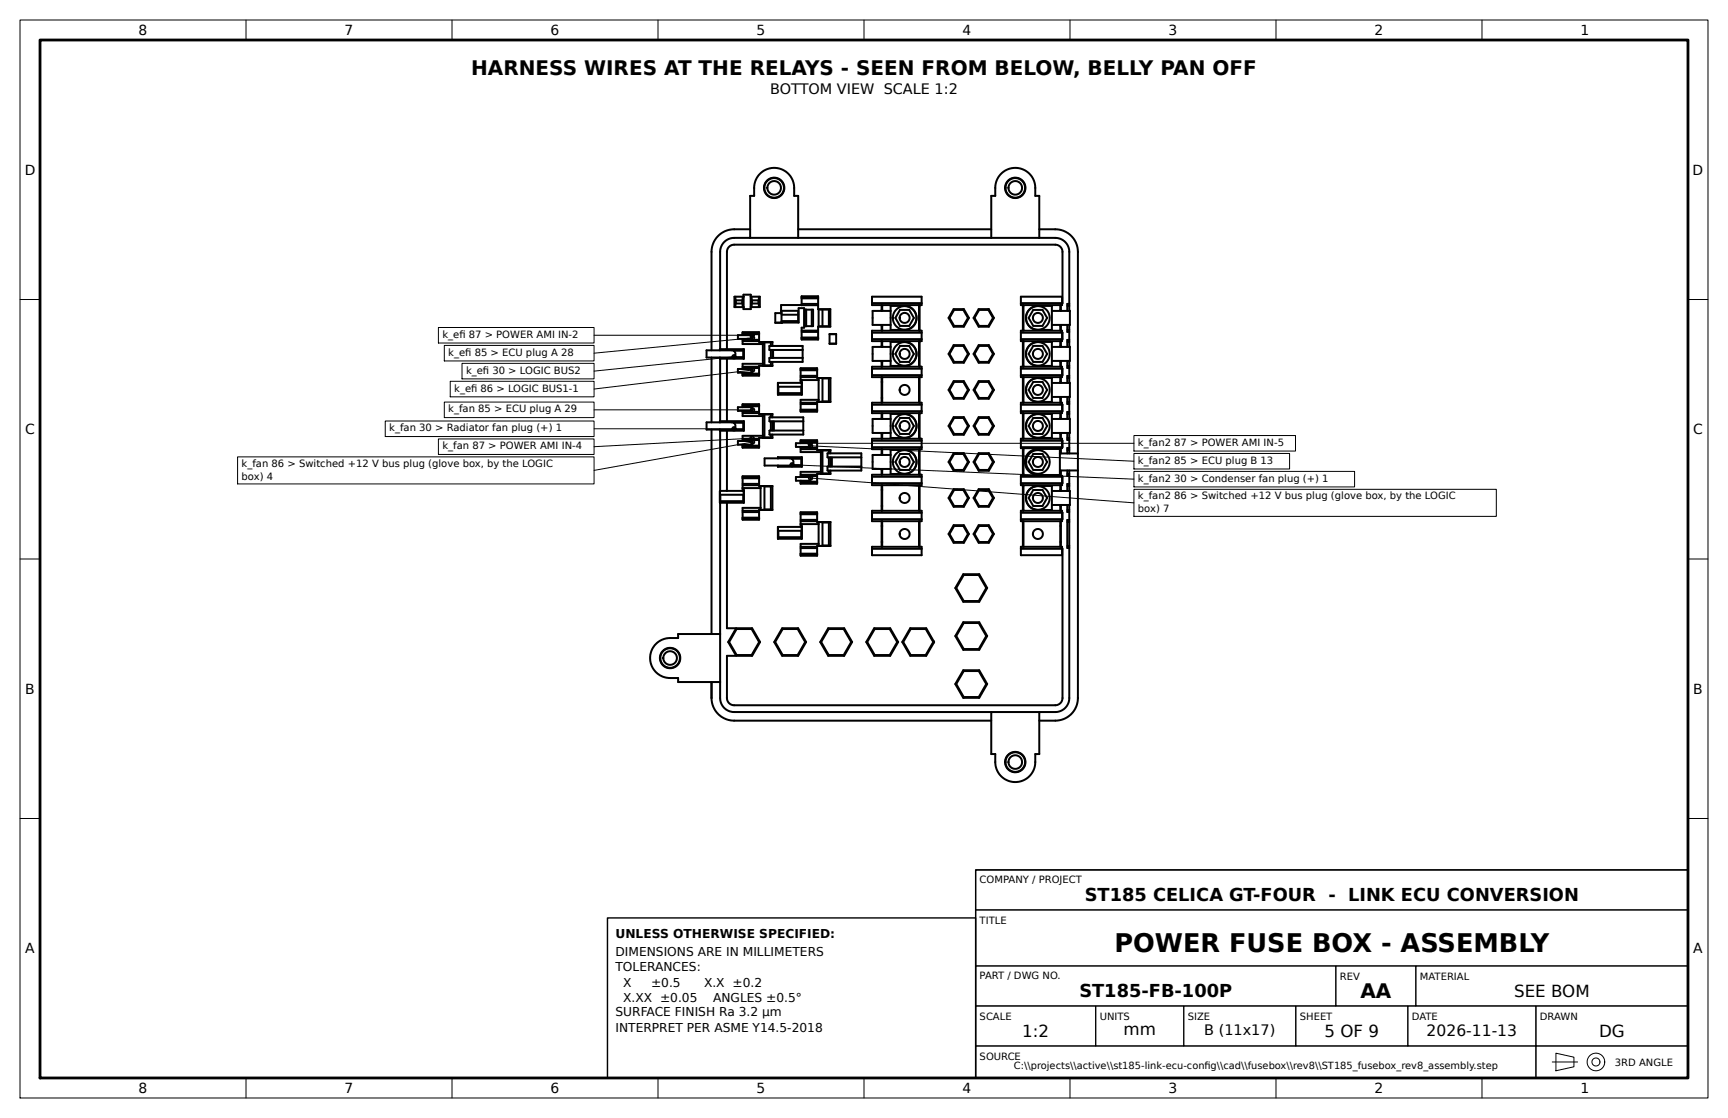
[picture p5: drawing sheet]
<svg xmlns="http://www.w3.org/2000/svg" width="432mm" height="279mm" viewBox="0 0 432 279" stroke-linecap="round" stroke-linejoin="round" font-family="sans-serif">
<g fill="none" stroke="#000" stroke-width=".5">
<path d="M187.4 57.3h-4a5.7 5.7 0 0 0-5.6 5.6v24.6M187.4 59.5v-10.5h1v-2.1a5 5 0 0 1 5.1-4.9 5 5 0 0 1 5 4.9v2.1h.9v10.5M199.4 57.3h48.3M247.7 59.5v-10.5h1v-2.1a5 5 0 0 1 5-4.9 5 5 0 0 1 5 4.9v2.1h1v10.5M259.7 57.3h4a5.7 5.7 0 0 1 5.7 5.6v50.4M183.5 74.1h2.3v2.7h-2.3zM183.8 74.1v2.7M183.9 75.1h1.6v.7h-1.6zM185.6 74.1v2.7M185.8 74.1v-.4h1.8v3.6h-1.8v-.5M187.6 74.1h2.3v2.7h-2.3M187.8 74.1v2.7"/>
<path d="M187.9 75.1h1.6v.7h-1.6zM189.6 74.1v2.7M195.3 78.3h-1.6v2.4h1.7v-.3M195.3 78.7h4.2M195.3 77.7h4.2v2.7h-4.2zM200.3 76.2h-5.1v2.1M200.3 75.9h4.1M200.3 74.5h4.1M200.3 74.2h4.1M201.1 77.4h2.1v4.1h-2.1zM201.4 77.4v4.1M202.8 77.4v4.1"/>
<path d="M204.4 76.3h-4.1v-2.3h4.1v3.3h3.1v4.3h-3.1v3.3h-4.1v-3h.6v-4.9h-1.3v3.6h-4.2M204.6 77.4h2.6v4.1h-2.6zM205.5 77.4v4.1M207.1 77.4v4.1M217.9 75.8h12.4M217.9 74.1h12.4v2.1h-12.4zM220.3 76.2v1.5M220.3 77.5h.2M220.5 76.2v1.5M222.6 77.7h-4.6v3.5h4.6M222.6 77.7v3.5M222.6 77.7v-1.2h3.5a3 3 0 0 1 2.9 3 3 3 0 0 1-2.9 3h-3.5v-1.3"/>
<path d="M224.9 77.5h2.3l1.2 1.9-1.2 2.1h-2.3l-1.2-2.1zM229.7 76.5h.1M229.7 76.2v6.4M229.8 76.2v6.4M238.3 77.3h2.5l1.3 2.1-1.3 2.2h-2.5l-1.3-2.2zM238.4 77.5h2.3l1.2 1.9-1.2 2.1h-2.3l-1.1-2.1zM244.6 77.3h2.5l1.3 2.1-1.3 2.2h-2.5l-1.3-2.2zM244.7 77.5h2.3l1.1 1.9-1.1 2.1h-2.3l-1.2-2.1zM255.1 75.8h10.4v-12.9a1.8 1.8 0 0 0-1.8-1.8h-80.3a1.8 1.8 0 0 0-1.7 1.8v24.4M255.1 74.1h10.3v2.1h-10.3zM255.6 76.5h.2M255.6 76.2v6.4"/>
<path d="M255.8 76.2v6.4M258.2 77.5h2.3l1.2 1.9-1.2 2.1h-2.3l-1.2-2.1zM262.8 77.7h4.6v3.5h-4.6M262.8 77.7v3.5M262.8 77.7v-1.2h-3.5a3 3 0 0 0-2.9 3 3 3 0 0 0 2.9 3h3.5v-1.3M264.9 77.5h.2M264.9 76.2v1.5M265.1 76.2v1.5M266.7 76.5h.5M267.2 77.7v-14.8a3.5 3.5 0 0 0-3.5-3.4h-80.3a3.5 3.5 0 0 0-3.5 3.4v24.4M267.2 75.9h-.5v1.8M176.6 87.5h5.4a1.5 1.5 0 0 1 1.8 .9 1.3 1.3 0 0 1-1.7 1h-5.5z"/>
<path d="M177.8 89.4v16.1M179.9 89.5v.1M179.9 87.5v-.2h6v2.3h-6M179.9 89.4v.2M179.9 89.6v15.7M181.7 89.6v15.7M183.3 87.6h2.5v1.7h-2.5M184.4 83.8h1.2a3.2 3.2 0 0 1 2.4 .2 .79 .79 0 0 1-1.1 .7h-2.5zM184.4 92.2h1.2a3.2 3.2 0 0 1 2.4 .3 .79 .79 0 0 1-1.1 .6h-2.5zM185.6 83.8v-.8h4.1v2.5h3.3v1M185.6 84.7v1.3h5M185.6 83.5h4.1"/>
<path d="M185.6 91.7h4.1M185.6 85.3h4.1M185.6 93.4h4.1M185.6 92h4.1M185.6 84.9h4.1M185.6 93.7h4.1M185.6 83.2h4.1M190.6 90.9h-5v1.3M190.6 85.5v5.9M192.6 86.5v-.9h-1.6v5.7h1.6v-.9M192.6 87.5v1.9M193 90.4v1h-3.3v2.5h-4.1v-.8"/>
<path d="M193 87.5v1.9M193.2 87.5v1.9M194.5 96.7h5.8v1.6h-5.8zM195.3 80.2h4.2M200 95.7l.1-3.7h4.1v2.5h3.3v5.9h-3.3v2.5h-4.1v-3h4.5M200.1 93.9h4.1M200.1 94.2h4.1M200.1 92.5h4.1M200.1 92.2h4.1M200.3 82.6h4.1M200.3 84.3h4.1M200.3 82.9h4.1"/>
<path d="M200.3 84.7h4.1M200.6 87.5h-8.3v-1h8.3v3.9h-8.3v-1h8.3M204.6 95h-4.2v3.6h-6v-2.9h6M204.6 94.5v5.9M205.5 94.6h1.6v5.7h-1.6zM207.3 83.5h1.6v2.4h-1.6zM217.9 91.7h12.4v2.5h-12.4zM217.9 92.1h12.4M217.9 93.8h12.4M217.9 82.6h12.4v2.7h-12.4zM217.9 83.2h12.4M217.9 84.7h12.4"/>
<path d="M220.3 81.2v1.4M220.3 85.3v1.4M220.3 90.2v1.5M220.3 94.2v6.5M220.3 81.5h.2M220.3 86.4h.2M220.3 90.4h.2M220.3 95.5h.2M220.3 99.5h.2M220.5 81.2v1.4M220.5 85.3v1.4M220.5 90.2v1.5"/>
<path d="M220.5 94.2v6.5M222.6 86.7h-4.6v3.5h4.6M222.6 86.7v3.5M222.6 86.7v-1.3h3.5a3 3 0 0 1 2.9 3 3 3 0 0 1-2.9 3h-3.5v-1.2M224.9 86.4h2.3l1.2 2.1-1.2 1.9h-2.3l-1.2-1.9zM229.7 85.4h.1M229.7 91.4h.1M229.7 82.5h.1M229.7 85.3v6.4M229.7 94.2v6.5M229.8 85.3v6.4M229.8 94.2v6.5"/>
<path d="M238.3 95.2h2.5l1.3 2.2-1.3 2.3h-2.5l-1.3-2.3zM238.3 86.2h2.5l1.3 2.3-1.3 2.2h-2.5l-1.3-2.2zM238.4 86.4h2.3l1.2 2.1-1.2 1.9h-2.3l-1.1-1.9zM238.4 95.5h2.3l1.2 1.9-1.2 2.1h-2.3l-1.1-2.1zM244.6 95.2h2.5l1.3 2.2-1.3 2.3h-2.5l-1.3-2.3zM244.6 86.2h2.5l1.3 2.3-1.3 2.2h-2.5l-1.3-2.2zM244.7 86.4h2.3l1.1 2.1-1.1 1.9h-2.3l-1.2-1.9zM244.7 95.5h2.3l1.1 1.9-1.1 2.1h-2.3l-1.2-2.1zM255.1 82.6h10.3v2.7h-10.3zM255.1 91.7h10.3v2.5h-10.3zM255.1 83.2h10.4v1.5h-10.4M255.1 92.1h10.4v1.7h-10.4"/>
<path d="M255.6 94.5h.2M255.6 85.4h.2M255.6 91.4h.2M255.6 82.5h.2M255.6 85.3v6.4M255.6 94.2v6.5M255.8 85.3v6.4M255.8 94.2v6.5M258.2 86.4h2.3l1.2 2.1-1.2 1.9h-2.3l-1.2-1.9zM258.2 95.5h2.3l1.2 1.9-1.2 2.1h-2.3l-1.2-2.1zM262.8 86.7h4.6v3.5h-4.6M262.8 86.7v3.5"/>
<path d="M262.8 86.7v-1.3h-3.5a3 3 0 0 0-2.9 3 3 3 0 0 0 2.9 3h3.5v-1.2M262.8 95.7h4.6v3.5h-4.6M262.8 95.7v3.5M262.8 95.7v-1.2h-3.5a3 3 0 0 0-2.9 3 3 3 0 0 0 2.9 2.9h3.5v-1.2M264.9 81.5h.2M264.9 86.4h.2M264.9 90.4h.2M264.9 95.5h.2M264.9 99.5h.2M264.9 81.2v1.4M264.9 85.3v1.4M264.9 90.2v1.5"/>
<path d="M264.9 94.2v1.5M264.9 99.2v1.5M265.1 81.2v1.4M265.1 85.3v1.4M265.1 90.2v1.5M265.1 94.2v1.5M265.1 99.2v1.5M266.7 94.5h.5M266.7 85.4h.5M266.7 91.4h.5M266.7 82.5h.5M266.7 99.2v1.7h.5"/>
<path d="M266.7 90.2v1.8h.5M266.7 81.2v1.7h.5M267.2 81.2v5.5M267.2 90.2v5.5M267.2 99.2v5.5M267.2 85h-.5v1.7M267.2 93.9h-.5v1.8M176.6 105.5h5.4a1.5 1.5 0 0 1 1.8 .9 1.3 1.3 0 0 1-1.7 1h-5.5zM177.8 107.4v51M179.9 105.5v-.2h6v2.3h-6v-.2M179.9 107.6v15.1M181.7 107.6v15.1"/>
<path d="M183.3 105.7h2.5v1.5h-2.5M184.4 101.8h1.2a3.2 3.2 0 0 1 2.4 .2 .79 .79 0 0 1-1.1 .7h-2.5zM184.4 110.2h1.2a3.2 3.2 0 0 1 2.4 .3 .79 .79 0 0 1-1.1 .6h-2.5zM185.6 101.8v-.8h4.1v2.5h3.3v.8M185.6 102.7v1.3h5M185.6 109.7h4.1M185.6 103.2h4.1M185.6 119.5h4.1M185.6 111.4h4.1M185.6 110h4.1M185.6 102.9h4.1M185.6 101.5h4.1"/>
<path d="M185.6 119.2h4.1M185.6 111.7h4.1M185.6 101.2h4.1M190.6 108.9h-5v1.3M190.6 103.5v5.9M191.1 114.5h5.4a1.5 1.5 0 0 1 1.8 .9 1.3 1.3 0 0 1-1.7 1h-5.5zM192.6 104.3v-.7h-1.6v5.7h1.6v-.7M192.6 105.3v2.3M193 108.6v.8h-3.3v2.5h-4.1v-.8M193 105.3v2.3M193.4 105.3v2.3M194.4 114.5v-.2h6v2.3h-6v-.2"/>
<path d="M197.8 114.7h2.5v1.5h-2.5M198.9 110.8h1.2a3.2 3.2 0 0 1 2.4 .2 .79 .79 0 0 1-1.1 .7h-2.5zM198.9 119.2h1.2a3.2 3.2 0 0 1 2.4 .3 .79 .79 0 0 1-1.1 .6h-2.5zM200.1 110.8v-.8h4.1v2.5h3.3v.8M200.1 111.7v1.3h5M200.1 100.7h4.1M200.1 118.7h4.1M200.1 112.2h4.1M200.1 119h4.1M200.1 111.9h4.1M200.1 110.5h4.1M200.1 102.4h4.1"/>
<path d="M200.1 101h4.1M200.1 110.2h4.1M200.1 102.7h4.1M200.7 105.3h-8.4v-1h8.4v4.3h-8.4v-1h8.4M205.1 117.9h-5v1.3M205.1 112.5v5.9M207.1 113.3v-.7h-1.6v5.7h1.6v-.7M207.1 114.3v2.3M207.5 117.6v.8h-3.3v2.5h-4.1v-.8M207.5 114.3v2.3M207.9 114.3v2.3M215.2 114.3h-8.4v-1h8.4v4.3h-8.4v-1h8.4"/>
<path d="M217.9 118.7h12.4v2.5h-12.4zM217.9 119.1h12.4M217.9 109.7h12.4v2.5h-12.4zM217.9 110.1h12.4M217.9 111.8h12.4M217.9 100.7h12.4v2.5h-12.4zM217.9 101.1h12.4M217.9 102.8h12.4M220.3 103.2v1.5M220.3 108.2v1.5M220.3 112.2v1.5M220.3 117.2v1.5"/>
<path d="M220.3 104.4h.2M220.3 108.5h.2M220.3 113.4h.2M220.3 117.5h.2M220.5 103.2v1.5M220.5 108.2v1.5M220.5 112.2v1.5M220.5 117.2v1.5M222.6 104.7h-4.6v3.5h4.6M222.6 104.7v3.5M222.6 104.7v-1.3h3.5a3 3 0 0 1 2.9 3.1 3 3 0 0 1-2.9 3h-3.5v-1.3M222.6 113.7h-4.6v3.5h4.6"/>
<path d="M222.6 113.7v3.5M222.6 113.7v-1.2h3.5a3 3 0 0 1 2.9 3 3 3 0 0 1-2.9 3h-3.5v-1.3M224.9 104.4h2.3l1.2 2-1.2 2.1h-2.3l-1.2-2.1zM224.9 113.4h2.3l1.2 2.1-1.2 2h-2.3l-1.2-2zM229.7 112.5h.1M229.7 118.5h.1M229.7 103.4h.1M229.7 109.5h.1M229.7 103.2v6.5M229.7 112.2v6.5M229.8 103.2v6.5M229.8 112.2v6.5"/>
<path d="M238.3 113.2h2.5l1.3 2.3-1.3 2.2h-2.5l-1.3-2.2zM238.3 104.2h2.5l1.3 2.2-1.3 2.3h-2.5l-1.3-2.3zM238.4 104.4h2.3l1.2 2-1.2 2.1h-2.3l-1.1-2.1zM238.4 113.4h2.3l1.2 2.1-1.2 2h-2.3l-1.1-2zM244.6 113.2h2.5l1.3 2.3-1.3 2.2h-2.5l-1.3-2.2zM244.6 104.2h2.5l1.3 2.2-1.3 2.3h-2.5l-1.3-2.3zM244.7 104.4h2.3l1.1 2-1.1 2.1h-2.3l-1.2-2.1zM244.7 113.4h2.3l1.1 2.1-1.1 2h-2.3l-1.2-2zM255.1 100.7h10.3v2.5h-10.3zM255.1 109.7h10.3v2.3h-10.3zM255.1 118.9h10.3v2.3h-10.3zM255.1 101.1h10.4v1.7h-10.4"/>
<path d="M255.1 110.1h10.4v1.7h-10.4M255.1 119.1h10.4v1.7h-10.4M255.6 112.5h.2M255.6 118.5h.2M255.6 103.4h.2M255.6 109.5h.2M255.6 100.4h.2M255.6 103.2v6.5M255.6 112v6.9M255.8 103.2v6.5M255.8 112v6.9M258.2 104.4h2.3l1.2 2-1.2 2.1h-2.3l-1.2-2.1z"/>
<path d="M258.2 113.4h2.3l1.2 2.1-1.2 2h-2.3l-1.2-2zM262.8 104.7h4.6v3.5h-4.6M262.8 104.7v3.5M262.8 104.7v-1.3h-3.5a3 3 0 0 0-2.9 3.1 3 3 0 0 0 2.9 3h3.5v-1.3M264.9 113.3v4.3M264.9 113.3v-1.1h-5.6a3.3 3.3 0 0 0-3.2 3.2 3.3 3.3 0 0 0 3.2 3.3h5.6v-1.1M264.9 117.6h4.5M264.9 113.3h4.5M264.9 104.4h.2M264.9 108.5h.2M264.9 103.2v1.5M264.9 108.2v1.5"/>
<path d="M264.9 112v1.3M264.9 117.6v1.3M265.1 103.2v1.5M265.1 108.2v1.5M265.1 112v1.3M265.1 117.6v1.3M266.7 112.5h.5M266.7 118.5h.5M266.7 103.4h.5M266.7 109.5h.5M266.7 100.4h.5M266.7 117.6v1.3h.5"/>
<path d="M266.7 108.2v1.7h.5M267.2 108.2v5.1M267.2 117.6v5.1M267.2 112h-.5v1.3M267.2 103h-.5v1.7M269.4 117.6v56.8a5.7 5.7 0 0 1-5.7 5.7h-4M269.4 113.3v4.3M179.9 125.6v48.8a3.5 3.5 0 0 0 3.5 3.6h80.3a3.5 3.5 0 0 0 3.5-3.6v-48.2M180 123.6h5.8v1.6h-5.8zM181.7 125.6v31.4h6.2l2 3.5-2 3.4h-6.2v10.5a1.8 1.8 0 0 0 1.7 1.8h80.3a1.8 1.8 0 0 0 1.8-1.8v-37.2h-10.4M185.5 122.7l.1-3.7h4.1v2.5h3.3v5.9h-3.3v2.5h-4.1v-3h4.5M185.5 122h.1"/>
<path d="M185.6 128h4.1M185.6 127.7h4.1M185.6 121.2h4.1M185.6 129.4h4.1M185.6 120.9h4.1M185.6 129.7h4.1M190.1 122h-4.2v3.6h-6v-2.9h6M190.1 121.5v5.9M191 121.6h1.6v5.7h-1.6zM194.5 132.6h5.8v1.6h-5.8zM200 131.7l.1-3.7h4.1v2.5h3.3v5.9h-3.3v2.5h-4.1v-3h4.5M200.1 136.7h4.1"/>
<path d="M200.1 130.2h4.1M200.1 138.4h4.1M200.1 137h4.1M200.1 129.9h4.1M200.1 128.5h4.1M200.1 120.4h4.1M200.1 138.7h4.1M200.1 128.2h4.1M200.1 120.7h4.1M204.6 131h-4.2v3.6h-6v-2.9h6M204.6 130.5v5.9M205.5 130.6h1.6v5.7h-1.6z"/>
<path d="M217.9 136.7h12.4v2.1h-12.4zM217.9 137.2h12.4M217.9 127.7h12.4v2.5h-12.4zM217.9 128.2h12.4M217.9 129.8h12.4M217.9 120.8h12.4M220.3 121.2v6.5M220.3 130.2v6.5M220.3 122.4h.2M220.3 126.5h.2M220.3 131.4h.2M220.3 135.5h.2"/>
<path d="M220.5 121.2v6.5M220.5 130.2v6.5M229.7 121.2v6.5M229.7 130.2v6.5M229.8 121.2v6.5M229.8 130.2v6.5M238.3 131.2h2.5l1.3 2.3-1.3 2.1h-2.5l-1.3-2.1zM238.3 122.2h2.5l1.3 2.3-1.3 2.1h-2.5l-1.3-2.1zM238.4 122.4h2.3l1.2 2.1-1.2 2h-2.3l-1.1-2zM238.4 131.4h2.3l1.2 2.1-1.2 2h-2.3l-1.1-2zM244.6 131.2h2.5l1.3 2.3-1.3 2.1h-2.5l-1.3-2.1zM244.6 122.2h2.5l1.3 2.3-1.3 2.1h-2.5l-1.3-2.1z"/>
<path d="M244.7 122.4h2.3l1.1 2.1-1.1 2h-2.3l-1.2-2zM244.7 131.4h2.3l1.1 2.1-1.1 2h-2.3l-1.2-2zM255.1 127.7h10.3v2.5h-10.3zM255.1 136.7h10.3v2.1h-10.3zM255.1 128.2h10.4v1.6h-10.4M255.6 121.5h.2M255.6 127.5h.2M255.6 121.2v6.5M255.6 130.2v6.5M255.8 121.2v6.5M255.8 130.2v6.5M258.2 122.4h2.3l1.2 2.1-1.2 2h-2.3l-1.2-2z"/>
<path d="M262.8 122.7h4.6v3.5h-4.6M262.8 122.7v3.5M262.8 122.7v-1.2h-3.5a3 3 0 0 0-2.9 3 3 3 0 0 0 2.9 3h3.5v-1.3M264.9 122.4h.2M264.9 126.5h.2M264.9 131.4h.2M264.9 135.5h.2M264.9 121.2v1.5M264.9 126.2v1.5M264.9 130.2v6.5M265.1 121.2v1.5M265.1 126.2v1.5"/>
<path d="M265.1 130.2v6.5M266.7 130.5h.5M266.7 136.5h.5M266.7 121.5h.5M266.7 127.5h.5M266.7 126.2v1.7h.5M267.2 130h-.5v6.9h.5M267.2 121h-.5v1.7M179.9 158.4h-10.4v1.1h-2.1a5 5 0 0 0-4.9 5 5 5 0 0 0 4.9 5h2.1v.9h10.4M184 157l-2 3.5 2 3.4M184.1 157.2h3.7l1.9 3.3-1.9 3.2h-3.7l-1.9-3.2zM195.5 157h3.9l2 3.5-2 3.4h-3.9l-2-3.4z"/>
<path d="M195.6 157.2h3.7l1.9 3.3-1.9 3.2h-3.7l-1.9-3.2zM207 157h3.9l2 3.5-2 3.4h-3.9l-2-3.4zM207.1 157.2h3.7l1.9 3.3-1.9 3.2h-3.7l-1.9-3.2zM218.5 157h3.9l2 3.5-2 3.4h-3.9l-2-3.4zM218.6 157.2h3.7l1.9 3.3-1.9 3.2h-3.7l-1.9-3.2zM227.5 157h3.9l2 3.5-2 3.4h-3.9l-2-3.4zM227.6 157.2h3.7l1.9 3.3-1.9 3.2h-3.7l-1.9-3.2zM240.7 155.5h4l2 3.4-2 3.5h-4l-2-3.5zM240.7 143.5h4l2 3.4-2 3.5h-4l-2-3.5zM240.8 143.7h3.8l1.9 3.2-1.9 3.3h-3.8l-1.9-3.3zM240.8 155.7h3.8l1.9 3.2-1.9 3.3h-3.8l-1.9-3.3zM177.8 170.4v4a5.6 5.6 0 0 0 5.6 5.7h64.3"/>
<path d="M233.3 160.2v.5M240.7 167.5h4l2 3.4-2 3.5h-4l-2-3.5zM240.8 167.7h3.8l1.9 3.2-1.9 3.3h-3.8l-1.9-3.3zM247.7 178v10.4h1v2a5 5 0 0 0 5 5 5 5 0 0 0 5-5v-2h1v-10.4"/>
<circle cx="193.4" cy="47" r="2.45"/>
<circle cx="193.5" cy="46.9" r="2.55"/>
<circle cx="193.5" cy="46.9" r="1.7"/>
<circle cx="253.7" cy="46.9" r="1.7"/>
<circle cx="253.7" cy="46.9" r="2.45"/>
<circle cx="253.7" cy="46.9" r="2.55"/>
<circle cx="226" cy="79.4" r="2.95"/>
<circle cx="226.1" cy="79.4" r="1.25"/>
<circle cx="259.4" cy="79.4" r="2.95"/>
<circle cx="259.4" cy="79.4" r="1.25"/>
<circle cx="226" cy="88.5" r="2.95"/>
<circle cx="226.1" cy="97.4" r="1.25"/>
<circle cx="226.1" cy="88.5" r="1.25"/>
<circle cx="259.4" cy="88.5" r="2.95"/>
<circle cx="259.4" cy="97.4" r="2.95"/>
<circle cx="259.4" cy="88.5" r="1.25"/>
<circle cx="259.4" cy="97.4" r="1.25"/>
<circle cx="226" cy="106.5" r="2.95"/>
<circle cx="226" cy="115.4" r="2.95"/>
<circle cx="226" cy="115.4" r="1.25"/>
<circle cx="226" cy="106.5" r="1.25"/>
<circle cx="259.3" cy="106.5" r="2.95"/>
<circle cx="259.3" cy="115.4" r="2.95"/>
<circle cx="259.4" cy="106.5" r="1.25"/>
<circle cx="259.4" cy="115.4" r="1.25"/>
<circle cx="226" cy="124.4" r="1.25"/>
<circle cx="226" cy="133.4" r="1.25"/>
<circle cx="259.4" cy="124.5" r="2.95"/>
<circle cx="259.4" cy="133.4" r="1.25"/>
<circle cx="259.4" cy="124.4" r="1.25"/>
<circle cx="167.4" cy="164.5" r="2.45"/>
<circle cx="167.5" cy="164.5" r="2.55"/>
<circle cx="167.5" cy="164.5" r="1.7"/>
<circle cx="253.7" cy="190.4" r="1.7"/>
<circle cx="253.7" cy="190.4" r="2.45"/>
<circle cx="253.7" cy="190.4" r="2.55"/>
</g>
<g fill="none" stroke="#000" stroke-width=".25">
<path d="M5 5h421.8v269.4h-421.8zM61.5 5v5M112.9 5v5M164.4 5v5M215.9 5v5M267.4 5v5M318.9 5v5M370.3 5v5M5 74.8h5M421.8 74.8h5M109.5 81.8h39v3.9h-39zM111 86.3h37.5v3.9h-37.5z"/>
<path d="M112.5 95.3h36v3.9h-36zM115.5 90.8h33v3.9h-33zM148.5 83.8h39.4M183.4 89.2l-34.9 3.5M188 84.4l-39.5 3.9M188 92.5l-39.5 4.7M59.4 114.2h89.1v6.7h-89.1zM96.3 105.2h52.2v3.9h-52.2zM109.5 109.7h39v3.9h-39zM111 100.5h37.5v3.9h-37.5zM148.5 102.4h39.5M148.5 107.2h34.9"/>
<path d="M187.9 109.5l-39.4 2.1M188 110.5l-39.5 7.1M197.9 116.2l85.4 3.5M202.4 110.8h80.9M202.5 111.4l80.8 3.9M202.5 119.5l80.8 6.2M283.3 108.8h40.4v3.9h-40.4zM283.3 113.3h38.9v3.9h-38.9zM283.3 117.8h55.2v3.9h-55.2zM5 139.7h5M283.3 122.3h90.6v6.7h-90.6zM421.8 139.7h5"/>
<path d="M5 204.5h5M243.8 217.4h178v10h-178zM421.8 204.5h5M243.8 227.4h178v14h-178zM243.8 241.4h90v10h-90zM243.8 251.4h30v10h-30zM273.8 251.4h22v10h-22zM295.8 251.4h28v10h-28zM323.8 251.4h28v10h-28zM333.8 241.4h20v10h-20zM351.8 251.4h32v10h-32zM353.8 241.4h68v10h-68z"/>
<path d="M383.8 251.4h38v10h-38zM61.5 269.4v5M112.9 269.4v5M164.4 269.4v5M215.9 269.4v5M243.8 261.4h140v8h-140zM267.4 269.4v5M318.9 269.4v5M370.3 269.4v5M383.8 261.4h38v8h-38zM388.8 263.2l4.5 1v2.4l-4.5 1z"/>
<circle cx="398.8" cy="265.4" r="2.2"/>
<circle cx="398.8" cy="265.4" r="1"/>
</g>
<g fill="none" stroke="#000" stroke-width=".35">
<path d="M243.8 217.4h178v52h-178zM151.8 229.4h92v40h-92z"/>
<circle cx="183.4" cy="89.2" r=".5"/>
<circle cx="187.9" cy="83.8" r=".5"/>
<circle cx="188" cy="84.4" r=".5"/>
<circle cx="188" cy="92.5" r=".5"/>
<circle cx="183.4" cy="107.2" r=".5"/>
<circle cx="187.9" cy="109.5" r=".5"/>
<circle cx="188" cy="110.5" r=".5"/>
<circle cx="188" cy="102.4" r=".5"/>
<circle cx="197.9" cy="116.2" r=".5"/>
<circle cx="202.4" cy="110.8" r=".5"/>
<circle cx="202.5" cy="111.4" r=".5"/>
<circle cx="202.5" cy="119.5" r=".5"/>
</g>
<path d="M10 10h411.8v259.4h-411.8z" fill="none" stroke="#000" stroke-width=".7"/>
<path d="M387.8 265.4h6.5" fill="none" stroke="#000" stroke-width=".25" stroke-dasharray="8 1.5 1.5 1.5" stroke-linecap="butt"/>
<path d="M183.1 88.7l.9 .5-.9 .4zM187.6 83.3l.9 .5-.9 .5zM187.7 83.9l.9 .5-.9 .5zM187.7 92l.9 .5-.9 .5zM183.1 106.7l.9 .5-.9 .4zM187.6 109l.9 .5-.9 .5zM187.7 101.9l.9 .5-.9 .5zM187.7 110l.9 .5-.9 .5zM197.6 115.7l.9 .5-.9 .4zM202.1 110.3l.9 .5-.9 .5zM202.2 110.9l.9 .5-.9 .5zM202.2 119l.9 .5-.9 .5z" fill="#000"/>
<text font-size="6.4" x="278.5" y="237.9">POWER FUSE BOX - ASSEMBLY</text>
<g font-size="5">
<text x="117.7" y="18.6">HARNESS WIRES AT THE RELAYS - SEEN FROM BELOW, BELLY PAN OFF</text>
<text x="339.9" y="249.4">AA</text>
</g>
<g font-size="4.4">
<text x="271.1" y="225.2">ST185 CELICA GT-FOUR - LINK ECU CONVERSION</text>
<text x="269.7" y="249.2">ST185-FB-100P</text>
</g>
<g font-size="4.2">
<text x="378.4" y="249.1">SEE BOM</text>
<text x="255.5" y="259.1">1:2</text>
<text x="280.7" y="258.8">mm</text>
<text x="331" y="259.1">5 OF 9</text>
<text x="399.6" y="259.1">DG</text>
</g>
<text font-size="3.9" x="356.5" y="259">2026-11-13</text>
<g font-size="3.6">
<text x="192.4" y="23.6">BOTTOM VIEW SCALE 1:2</text>
<text x="300.9" y="258.7">B (11x17)</text>
</g>
<g font-size="3.5">
<text x="34.6" y="8.8">8</text>
<text x="86.1" y="8.8">7</text>
<text x="137.6" y="8.8">6</text>
<text x="189.1" y="8.7">5</text>
<text x="240.5" y="8.8">4</text>
<text x="292" y="8.8">3</text>
<text x="343.5" y="8.8">2</text>
<text x="395" y="8.8">1</text>
<text x="6.2" y="43.7">D</text>
<text x="423" y="43.7">D</text>
<text x="6.3" y="108.5">C</text>
<text x="423.1" y="108.5">C</text>
<text x="6.3" y="173.4">B</text>
<text x="423.1" y="173.4">B</text>
<text x="6.3" y="238.2">A</text>
<text x="423.1" y="238.2">A</text>
<text x="34.6" y="273.2">8</text>
<text x="86.1" y="273.2">7</text>
<text x="137.6" y="273.2">6</text>
<text x="189.1" y="273.1">5</text>
<text x="240.5" y="273.2">4</text>
<text x="292" y="273.2">3</text>
<text x="343.5" y="273.2">2</text>
<text x="395" y="273.2">1</text>
</g>
<g font-size="3.1">
<text x="153.8" y="234.4">UNLESS OTHERWISE SPECIFIED:</text>
<text x="153.8" y="238.9">DIMENSIONS ARE IN MILLIMETERS</text>
<text x="153.8" y="242.7">TOLERANCES:</text>
<text x="155.7" y="246.6">X</text>
<text x="155.7" y="250.4">X.XX ±0.05</text>
<text x="162.7" y="246.6">±0.5</text>
<text x="175.9" y="246.6">X.X ±0.2</text>
<text x="178.2" y="250.4">ANGLES ±0.5°</text>
<text x="153.8" y="253.9">SURFACE FINISH Ra 3.2 µm</text>
<text x="153.8" y="258">INTERPRET PER ASME Y14.5-2018</text>
</g>
<g font-size="2.5">
<text x="110.6" y="84.4">k_ef 87 &gt; POWER AMI IN-2</text>
<text x="112" y="88.9">k_ef 85 &gt; ECU plug A 28</text>
<text x="114.8" y="84.4">i</text>
<text x="116.3" y="88.9">i</text>
<text x="116.5" y="93.4">k_ef 30 &gt; LOGIC BUS2</text>
<text x="120.7" y="93.4">i</text>
<text x="113.5" y="97.9">k_ef 86 &gt; LOGIC BUS1-1</text>
<text x="117.7" y="97.9">i</text>
<text x="97.3" y="107.8">k_fan 30 &gt; Radiator fan plug (+) 1</text>
<text x="112" y="103.1">k_fan 85 &gt; ECU plug A 29</text>
<text x="110.6" y="112.3">k_fan 87 &gt; POWER AMI IN-4</text>
<text x="284.3" y="111.4">k_fan2 87 &gt; POWER AMI IN-5</text>
<text x="60.4" y="116.6">k_fan 86 &gt; Switched +12 V bus plug (glove box, by the LOGIC</text>
<text x="60.4" y="119.9">box) 4</text>
<text x="284.3" y="115.9">k_fan2 85 &gt; ECU plug B 13</text>
<text x="284.3" y="120.4">k_fan2 30 &gt; Condenser fan plug (+) 1</text>
<text x="284.3" y="124.8">k_fan2 86 &gt; Switched +12 V bus plug (glove box, by the LOGIC</text>
<text x="284.3" y="128">box) 7</text>
<text x="244.8" y="220.6">COMPANY / PROJECT</text>
<text x="244.8" y="230.9">TITLE</text>
<text x="244.8" y="244.8">PART / DWG NO.</text>
<text x="334.8" y="244.9">REV</text>
<text x="354.8" y="244.9">MATERIAL</text>
<text x="244.8" y="254.9">SCALE</text>
<text x="274.8" y="254.9">UNITS</text>
<text x="296.8" y="254.9">SIZE</text>
<text x="324.8" y="254.9">SHEET</text>
<text x="352.8" y="254.9">DATE</text>
<text x="384.8" y="254.9">DRAWN</text>
<text x="244.8" y="264.9">SOURCE</text>
<text x="253.4" y="267.2">C:\\projects\\active\\st185-link-ecu-confg\\cad\\fusebox\\rev8\\ST185_fusebox_rev8_assembly.step</text>
<text x="300.9" y="267.2">i</text>
<text x="403.5" y="266.3">3RD ANGLE</text>
</g>
</svg>
